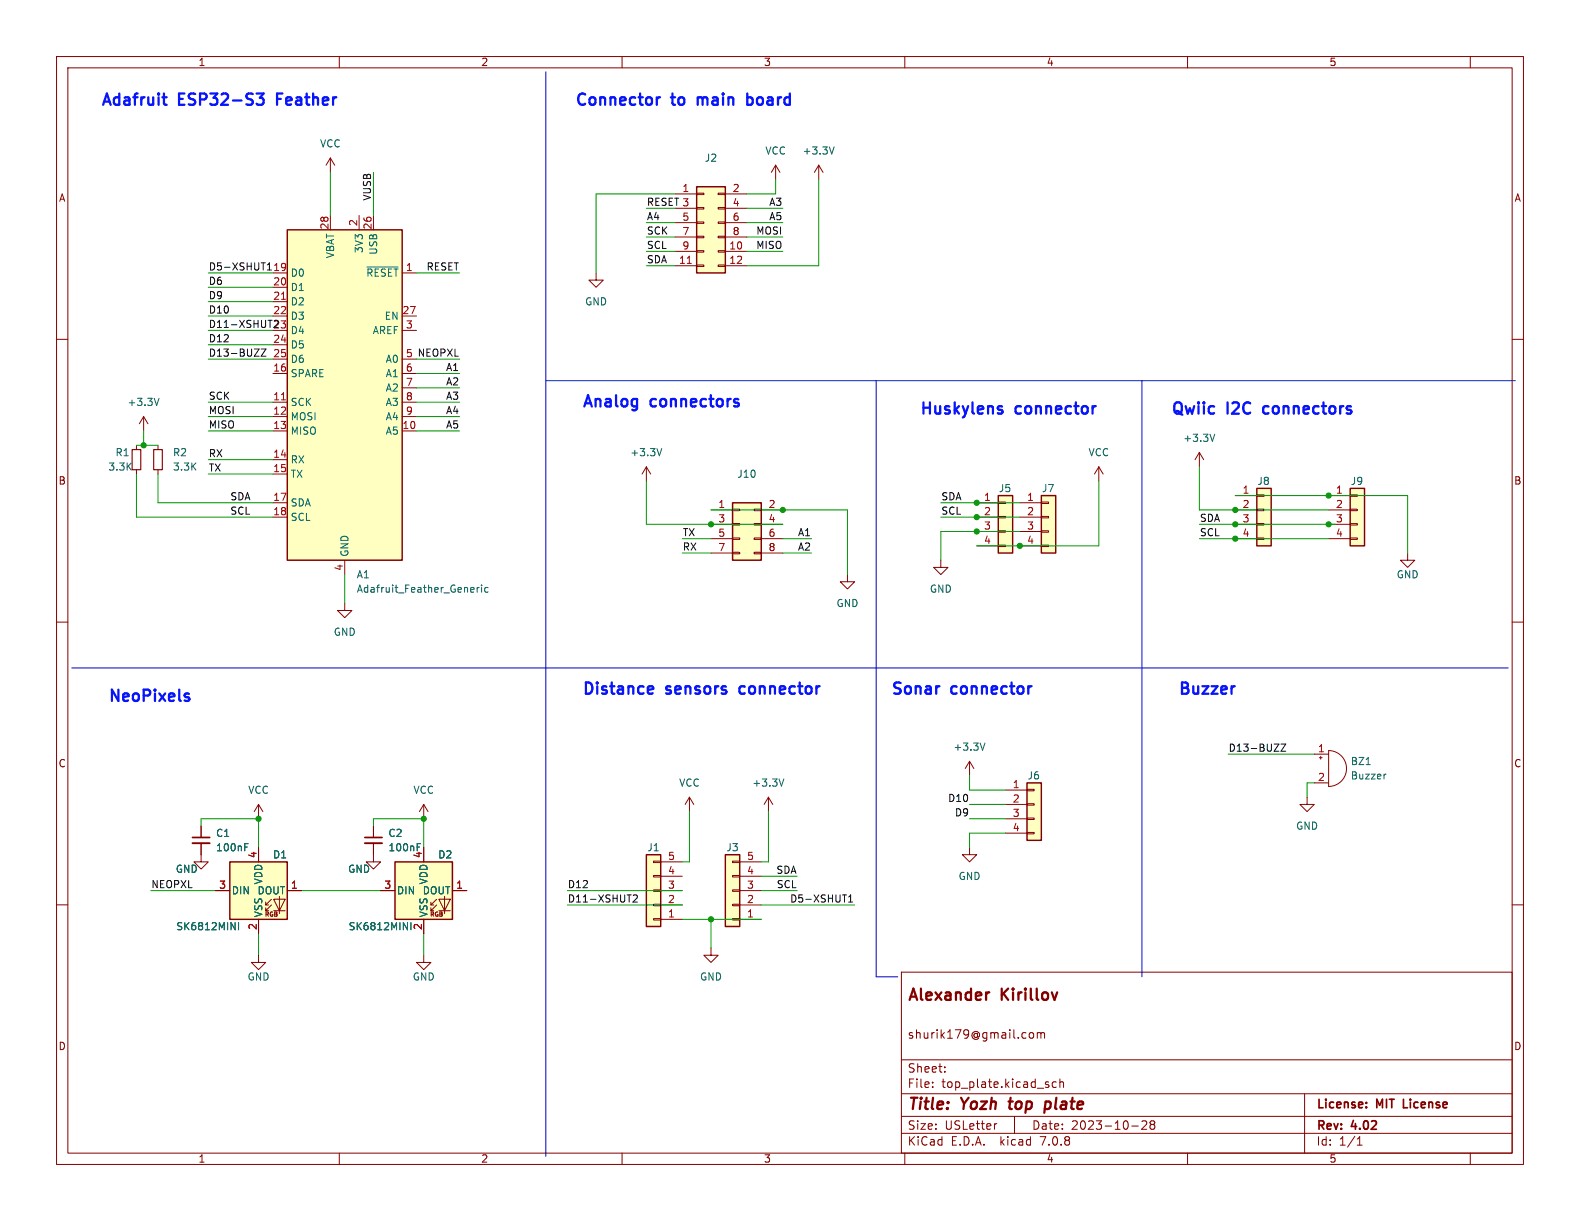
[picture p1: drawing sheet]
<svg xmlns="http://www.w3.org/2000/svg" width="279mm" height="216mm" viewBox="0 0 279 216" stroke-linecap="round" stroke-linejoin="round" font-family="sans-serif">
<g fill="none" stroke="#840000" stroke-width=".18">
<path d="M10 10h259.4v195.9h-259.4zM12 12h255.4v191.9h-255.4zM60 10v2M110 10v2M160 10v2M210 10v2M260 10v2M58.4 27.9v2.6M58.4 38.1v2.5M58.4 27.9l-.7 1.3M58.4 27.9l.8 1.3M63.5 38.1v2.5"/>
<path d="M66 38.1v2.5M119.4 34.3h3.8M119.4 36.8h3.8M119.4 39.4h3.8M123.2 39.2h1.3v.3h-1.3zM123.2 36.7h1.3v.3h-1.3zM123.2 34.2h1.3v.2h-1.3zM127 39.2h1.3v.3h-1.3zM127 36.7h1.3v.3h-1.3zM127 34.2h1.3v.2h-1.3zM128.3 34.3h3.8M128.3 36.8h3.8"/>
<path d="M128.3 39.4h3.8M137.2 29.2l-.8 1.3M137.2 29.2v2.6M137.2 29.2l.7 1.3M144.8 29.2l-.8 1.3M144.8 29.2v2.6M144.8 29.2l.7 1.3M10 60h2M48.3 48.3h2.5M48.3 50.8h2.5M48.3 53.3h2.5M48.3 55.9h2.5"/>
<path d="M48.3 58.4h2.5M71.1 48.3h2.6M71.1 55.9h2.6M71.1 58.4h2.6M105.4 48.3v1.2h1.3l-1.3 1.3-1.3-1.3h1.3M119.4 44.5h3.8M119.4 47h3.8M119.4 41.9h3.8M123.2 46.9h1.3v.2h-1.3zM123.2 44.3h1.3v.3h-1.3zM123.2 41.8h1.3v.2h-1.3zM127 46.9h1.3v.2h-1.3z"/>
<path d="M127 44.3h1.3v.3h-1.3zM127 41.8h1.3v.2h-1.3zM128.3 44.5h3.8M128.3 47h3.8M128.3 41.9h3.8M267.4 60h2M24.1 78.7v.8M25.4 73.7l-.8 1.2M25.4 73.7v2.5M25.4 73.7l.8 1.2M27.9 78.7v.8M48.3 76.2h2.5"/>
<path d="M48.3 71.1h2.5M48.3 73.7h2.5M48.3 66h2.5M48.3 61h2.5M48.3 63.5h2.5M71.1 76.2h2.6M71.1 71.1h2.6M71.1 73.7h2.6M71.1 66h2.6M71.1 63.5h2.6M71.1 68.6h2.6M24.1 83.1v.7"/>
<path d="M27.9 83.1v.7M48.3 88.9h2.5M48.3 91.4h2.5M48.3 81.3h2.5M48.3 83.8h2.5M61 99.1v2.5M114.3 82.6l-.8 1.2M114.3 82.6v2.5M114.3 82.6l.8 1.2M125.7 90.2h3.8M125.7 92.7h3.8M125.7 95.3h3.8"/>
<path d="M125.7 97.8h3.8M129.5 97.7h1.3v.2h-1.3zM129.5 95.1h1.3v.3h-1.3zM129.5 92.6h1.3v.2h-1.3zM129.5 90h1.3v.3h-1.3zM133.3 97.7h1.3v.2h-1.3zM133.3 95.1h1.3v.3h-1.3zM133.3 92.6h1.3v.2h-1.3zM133.3 90h1.3v.3h-1.3zM134.6 90.2h3.8M134.6 92.7h3.8M134.6 95.3h3.8"/>
<path d="M134.6 97.8h3.8M166.4 99.1v1.2h1.2l-1.2 1.3-1.3-1.3h1.3M172.7 88.9h3.8M172.7 91.4h3.8M172.7 94h3.8M172.7 96.5h3.8M176.5 96.4h1.3v.2h-1.3zM176.5 93.9h1.3v.2h-1.3zM176.5 91.3h1.3v.3h-1.3zM176.5 88.8h1.3v.2h-1.3zM180.3 88.9h3.8M180.3 91.4h3.8"/>
<path d="M180.3 94h3.8M180.3 96.5h3.8M184.1 96.4h1.3v.2h-1.3zM184.1 93.9h1.3v.2h-1.3zM184.1 91.3h1.3v.3h-1.3zM184.1 88.8h1.3v.2h-1.3zM194.3 82.6l-.8 1.2M194.3 82.6v2.5M194.3 82.6l.8 1.2M212.1 80l-.8 1.3M212.1 80v2.6M212.1 80l.8 1.3"/>
<path d="M218.4 87.6h3.8M218.4 90.2h3.8M218.4 92.7h3.8M218.4 95.3h3.8M222.2 95.1h1.3v.3h-1.3zM222.2 92.6h1.3v.2h-1.3zM222.2 90h1.3v.3h-1.3zM222.2 87.5h1.3v.3h-1.3zM234.9 87.6h3.9M234.9 90.2h3.9M234.9 92.7h3.9M234.9 95.3h3.9"/>
<path d="M238.8 95.1h1.2v.3h-1.2zM238.8 92.6h1.2v.2h-1.2zM238.8 90h1.2v.3h-1.2zM238.8 87.5h1.2v.3h-1.2zM248.9 97.8v1.3h1.3l-1.3 1.2-1.3-1.2h1.3M10 110h2M61 106.7v1.3h1.2l-1.2 1.2-1.3-1.2h1.3M149.9 101.6v1.3h1.2l-1.2 1.2-1.3-1.2h1.3M267.4 110h2M171.4 134.6l-.7 1.3M171.4 134.6v2.6M171.4 134.6l.8 1.3"/>
<path d="M177.8 139.7h3.8M181.6 139.6h1.3v.2h-1.3zM232.4 133.4h2.5M232.4 138.4h2.5M233.3 134h.5M233.6 133.7v.5M234.9 132.7a3.2 3.2 0 0 1 3.2 3.2 3.2 3.2 0 0 1-3.2 3.2zM10 160h2M35.6 149.1v3.3h1.2l-1.2 1.3-1.3-1.3h1.3M35.6 146.1v2M38.1 157.5h2.5M45.7 142.2l-.7 1.3"/>
<path d="M45.7 142.2v2.6M45.7 149.9v2.5M45.7 142.2l.8 1.3M48 159l-1 1v-.5M48.4 159h2l-1 2zM49.4 158.5v3M50.8 157.5h2.5M66 149.1v3.3h1.3l-1.3 1.3-1.2-1.3h1.2M66 146.1v2M67.3 157.5h2.5M74.9 142.2v2.6M74.9 149.9v2.5"/>
<path d="M74.9 142.2l-.7 1.3M74.9 142.2l.8 1.3M77.2 159l-1 1v-.5M77.6 159h2l-1 2zM78.6 158.5v3M80 157.5h2.5M115.6 152.3h1.2v.2h-1.2zM115.6 154.8h1.2v.3h-1.2zM115.6 157.4h1.2v.2h-1.2zM115.6 159.9h1.2v.2h-1.2zM116.8 157.5h3.8M116.8 154.9h3.8"/>
<path d="M116.8 152.4h3.8M121.9 141l-.7 1.2M121.9 141v2.5M121.9 141l.8 1.2M129.5 152.3h1.3v.2h-1.3zM129.5 154.8h1.3v.3h-1.3zM129.5 157.4h1.3v.2h-1.3zM129.5 159.9h1.3v.2h-1.3zM130.8 157.5h3.8M130.8 154.9h3.8M130.8 152.4h3.8M135.9 141l-.8 1.2"/>
<path d="M135.9 141v2.5M135.9 141l.8 1.2M171.4 149.9v1.2h1.3l-1.3 1.3-1.2-1.3h1.2M177.8 142.2h3.8M177.8 144.8h3.8M177.8 147.3h3.8M181.6 147.2h1.3v.2h-1.3zM181.6 144.7h1.3v.2h-1.3zM181.6 142.1h1.3v.3h-1.3zM231.1 141v1.2h1.3l-1.3 1.3-1.2-1.3h1.2M267.4 160h2M45.7 168.9v1.3h1.3l-1.3 1.3-1.3-1.3h1.3"/>
<path d="M45.7 162.6v2.5M47 160h.5M47 161h.5M48 160l-1 1v-.5M48.4 161h2M74.9 168.9v1.3h1.3l-1.3 1.3-1.2-1.3h1.2M74.9 162.6v2.5M76.2 160h.5M76.2 161h.5M77.2 160l-1 1v-.5M77.6 161h2M115.6 162.4h1.2v.3h-1.2z"/>
<path d="M116.8 162.6h3.8M116.8 160h3.8M125.7 167.6v1.3h1.3l-1.3 1.3-1.2-1.3h1.2M129.5 162.4h1.3v.3h-1.3zM130.8 162.6h3.8M130.8 160h3.8M159.4 171.9h108v32h-108zM159.4 197.4h108M159.4 193.4h108M159.4 187.4h108M164.9 192.1v.2M164.9 191.4v.1"/>
<path d="M167.1 189.4v.2M167.1 188.7v.1M176.3 198.7l-.3 .1M179.4 197.4v3M182.1 182.7l.4-.1 .3 .3v.4l-.3 .3-.4-.1-.1-.2v-.4zM183.4 182.7l.5-.1 .2 .2M183.4 182.6v1M184.1 182.8l.2-.2 .3 .1 .1 .9M184.1 182.8v.8M186.8 191.4l-.4-.1-.3 .3v.4l.1 .2h.6M187.4 191.4l.2-.1 .4 .1 .1 .9M187.4 190.8v1.5"/>
<path d="M200.1 199.1h1.2M201.9 198.3l.6-.1 .2 .1 .1 .3-.9 1.1h.9M203.6 198.8l-.2-.3 .2-.3 .5 .1 .1 .2-.3 .3M203.6 198.8l-.2 .3v.3l.2 .3 .5-.1 .1-.2-.1-.4-.2-.2M203.6 198.8h.3M230.7 193.4v10.5M60 203.9v2M110 203.9v2M159.4 200.4h108M160 203.9v2M210 203.9v2M240 202.5h.9"/>
<path d="M240 201.4l.4-.4v1.5M260 203.9v2"/>
</g>
<path d="M174.8 175.5h.1M178.3 194.8h.8M178.7 194.1l-.2 1.7 .2 .3M184.8 196l.1 .1 .6-.1M184.9 194.9l.2-.1 .6 .1M184.9 194.8l-.2 2" fill="none" stroke="#840000" stroke-width=".4"/>
<path d="M34 148.1h3.1M64.5 148.1h3.1M248.2 194.4v1.5h.7" fill="none" stroke="#840000" stroke-width=".3"/>
<g fill="none" stroke="#006464" stroke-width=".18">
<path d="M147.5 26l-.4 1.2M64.9 47.2h5.5M28.1 70.4l-.4 1.3M117 79.3l-.4 1.3M214.8 76.8l-.4 1.2M84.4 103.9v.8M84.7 103.9l-.3 .2M85.2 103.4v.2M85.2 103.9v.8M86.3 103.9h-.3l-.3 .2 .1 .6h.5M138.6 137.7l-.4 1.3M174.2 131.4l-.5 1.3"/>
<path d="M241.6 135.2h.7M245.1 136.9l-.2 .1M43.3 149.8h.4M43.3 149.2h.6M73.8 149.8h.4M73.8 149.2h.6M40.9 163.1l.7 1.3v-1.3M42.2 163.1v1.3M71.3 163.1l.8 1.3v-1.3M72.7 163.1v1.3"/>
</g>
<g fill="#ffffc2" stroke="#ffffc2" stroke-width=".18">
<path d="M114.3 151.1h2.5v12.7h-2.5z"/>
<path d="M222.2 86.4h2.6v10.1h-2.6z"/>
<path d="M238.8 86.4h2.5v10.1h-2.5z"/>
<path d="M176.5 87.6h2.6v10.2h-2.6z"/>
<path d="M50.8 40.6h20.3v58.5h-20.3z"/>
<path d="M128.3 151.1h2.5v12.7h-2.5z"/>
<path d="M123.2 33h5.1v15.3h-5.1z"/>
<path d="M129.5 88.9h5.1v10.2h-5.1z"/>
<path d="M69.8 152.4h10.2v10.2h-10.2z"/>
<path d="M40.6 152.4h10.2v10.2h-10.2z"/>
<path d="M184.1 87.6h2.6v10.2h-2.6z"/>
<path d="M181.6 138.4h2.5v10.2h-2.5z"/>
</g>
<path d="M123.2 33h5.1v15.3h-5.1zM50.8 40.6h20.3v58.5h-20.3zM129.5 88.9h5.1v10.2h-5.1zM176.5 87.6h2.6v10.2h-2.6zM184.1 87.6h2.6v10.2h-2.6zM222.2 86.4h2.6v10.1h-2.6zM238.8 86.4h2.5v10.1h-2.5zM181.6 138.4h2.5v10.2h-2.5zM40.6 152.4h10.2v10.2h-10.2zM69.8 152.4h10.2v10.2h-10.2zM114.3 151.1h2.5v12.7h-2.5zM128.3 151.1h2.5v12.7h-2.5z" fill="none" stroke="#840000" stroke-width=".25"/>
<path d="M49.8 52.9h.7M121.5 46.6h.8M49.8 70.7h.7" fill="none" stroke="#a90000" stroke-width=".18"/>
<path d="M34 149.1h3.1M64.5 149.1h3.1" fill="none" stroke="#840000" stroke-width=".33"/>
<path d="M23.4 79.5h1.5v3.6h-1.5zM27.2 79.5h1.5v3.6h-1.5z" fill="none" stroke="#840000" stroke-width=".2"/>
<path d="M47.3 47.7h.7M47.3 46.8l.3-.3v1.2M46.2 61.7h.8l-.8 1.3h.8M226.5 131.6h.9l-.9 1.2h.9M112 158.4l.5-.2 .2 .4-.8 .9h.8M150.1 159.5h.7M150.1 158.6l.3-.4v1.3" fill="none" stroke="#0f0f0f" stroke-width=".18"/>
<g fill="none" stroke="#0715ff" stroke-width=".4">
<path d="M28.7 17.2h.8M29.3 18.5h.2M45.4 16.5h1.2l-.7 .8a.54 .54 0 0 1 .7 .4v.5l-.2 .2-.2 .1-.7-.1M49 17.5h.7M49.9 16.5h-.9v2M116.7 17.2l-.4 .1M123.4 17.2v1.3M123.5 17.3l-.1 .1M132.1 17.3l.6-.1 .3 .2M132.1 16.5v2M133 18.3l-.3 .2-.6-.1M223.5 72l-.1 .2 .1 .8"/>
<path d="M33.2 123.3l.3 .3-.1 .2-.2 .1M33.2 122.6l.2 .1M115.2 121.3l.2 .1 .1 .4-.9 .2M115.4 122.6l-.2 .1M130.8 121.5v.2v.8M218.2 121.3h.2"/>
</g>
<path d="M96.5 12.7v191.8M96.5 67.3h171.5M154.9 67.3v105.4h3.8M201.9 67.3v105.4M12.7 118.1h254" fill="none" stroke="#0000c2" stroke-width=".18"/>
<g fill="none" stroke="#009600" stroke-width=".18">
<path d="M58.4 30.5v7.6M66 30.5v7.6M114.3 39.4h5.1M114.3 36.8h5.1M119.4 34.3h-14v14M132.1 39.4h6.3M132.1 36.8h6.3M137.2 31.8v2.5h-5.1M144.8 31.8v15.2h-12.7M36.8 48.3h11.5M36.8 53.3h11.5M36.8 50.8h11.5"/>
<path d="M36.8 55.9h11.5M36.8 58.4h11.5M73.7 48.3h7.6M114.3 44.5h5.1M114.3 47h5.1M114.3 41.9h5.1M132.1 44.5h6.3M132.1 41.9h6.3M24.1 78.7h3.8M25.4 76.2v2.5M36.8 63.5h11.5M36.8 73.7h11.5"/>
<path d="M36.8 71.1h11.5M36.8 76.2h11.5M36.8 61h11.5M73.7 63.5h7.6M73.7 68.6h7.6M73.7 73.7h7.6M73.7 66h7.6M73.7 71.1h7.6M73.7 76.2h7.6M24.1 83.8v7.6h24.2M27.9 83.8v5.1h20.4M36.8 81.3h11.5"/>
<path d="M36.8 83.8h11.5M114.3 85.1v7.6h24.1M120.6 95.3h5.1M120.6 97.8h5.1M125.7 90.2h24.2v11.4M138.4 95.3h5.1M138.4 97.8h5.1M166.4 91.4h13.9M166.4 88.9h13.9M180.3 94h-13.9v5.1M194.3 85.1v11.4h-21.6M212.1 82.6v7.6h22.8"/>
<path d="M212.1 95.3h22.8M212.1 92.7h24.1M218.4 87.6h30.5v10.2M61 101.6v5.1M171.4 137.2v2.5h6.4M217.2 133.4h15.2M232.4 138.4h-1.3v2.6M26.7 157.5h11.4M35.6 146.1v-1.3h10.1v5.1M53.3 157.5h14M66 146.1v-1.3h8.9v5.1M100.3 157.5h20.3"/>
<path d="M121.9 143.5v8.9h-1.3M134.6 157.5h6.4M134.6 154.9h6.4M135.9 143.5v8.9h-1.3M171.4 144.8h6.4M171.4 142.2h6.4M177.8 147.3h-6.4v2.6M45.7 165.1v3.8M74.9 165.1v3.8M100.3 160h20.3M120.6 162.6h14M125.7 162.6v5"/>
<path d="M134.6 160h16.5"/>
</g>
<g fill="#009600" stroke="#009600" stroke-width=".18">
<circle cx="125.7" cy="162.6" r=".46"/>
<circle cx="74.9" cy="144.8" r=".46"/>
<circle cx="25.4" cy="78.7" r=".46"/>
<circle cx="45.7" cy="144.8" r=".46"/>
<circle cx="172.7" cy="94" r=".46"/>
<circle cx="180.3" cy="96.5" r=".46"/>
<circle cx="172.7" cy="91.4" r=".46"/>
<circle cx="234.9" cy="92.7" r=".46"/>
<circle cx="234.9" cy="87.6" r=".46"/>
<circle cx="125.7" cy="92.7" r=".46"/>
<circle cx="138.4" cy="90.2" r=".46"/>
<circle cx="218.4" cy="92.7" r=".46"/>
<circle cx="218.4" cy="95.3" r=".46"/>
<circle cx="172.7" cy="88.9" r=".46"/>
<circle cx="218.4" cy="90.2" r=".46"/>
</g>
<g font-size="2.8" fill="#0715ff">
<text x="17.8" y="18.8">Adafruit</text>
<text x="31.7" y="18.8">ESP32-S3</text>
<text x="49.9" y="18.8">Feather</text>
<text x="101.6" y="18.8">Connector</text>
<text x="119" y="18.8">to</text>
<text x="124.2" y="18.8">main</text>
<text x="133.8" y="18.8">board</text>
<text x="102.9" y="72.1">Analog</text>
<text x="115.2" y="72.1">connectors</text>
<text x="162.6" y="73.4">Huskylens</text>
<text x="179.7" y="73.4">connector</text>
<text x="207" y="73.4">Qwiic</text>
<text x="217.1" y="73.4">I2C</text>
<text x="224.3" y="73.4">connectors</text>
<text x="19" y="124.2">NeoPixels</text>
<text x="102.9" y="122.9">Distance</text>
<text x="118" y="122.9">sensors</text>
<text x="131.7" y="122.9">connector</text>
<text x="157.5" y="122.9">Sonar</text>
<text x="168.4" y="122.9">connector</text>
<text x="208.3" y="122.9">Buzzer</text>
</g>
<g font-size="2.8" fill="#840000">
<text x="160.4" y="177.5">Alexander</text>
<text x="177.2" y="177.5">Kirillov</text>
<text x="160.4" y="196.8">Title:</text>
<text x="170.1" y="196.8">Yozh</text>
<text x="179.3" y="196.8">top</text>
<text x="186.4" y="196.8">plate</text>
</g>
<g font-size="2.1" fill="#840000">
<text x="160.4" y="183.9">shurik179@gmail.com</text>
<text x="160.4" y="189.9">Sheet:</text>
<text x="160.4" y="192.6">File:</text>
<text x="166.5" y="192.6">top_plate.kicad_sch</text>
<text x="232.7" y="196.4">License:</text>
<text x="243.5" y="196.4">MIT</text>
<text x="248.8" y="196.4">License</text>
<text x="160.4" y="202.8">KiCad</text>
<text x="160.4" y="200">Size:</text>
<text x="167.1" y="200">USLetter</text>
<text x="168.1" y="202.8">E.D.A.</text>
<text x="177" y="202.8">kicad</text>
<text x="182.4" y="200">Date:</text>
<text x="184.2" y="202.8">7.0.8</text>
<text x="189.4" y="200">2023-10-28</text>
<text x="232.7" y="200.2">Rev:</text>
<text x="232.7" y="202.8">Id:</text>
<text x="236.8" y="202.8">1/1</text>
<text x="239.1" y="200.2">4.02</text>
</g>
<g font-size="1.8" fill="#840000">
<text x="35" y="11.9">1</text>
<text x="85" y="11.9">2</text>
<text x="135" y="11.9">3</text>
<text x="185" y="11.9">4</text>
<text x="235" y="11.9">5</text>
<text x="10.3" y="35.9">A</text>
<text x="267.7" y="35.9">A</text>
<text x="10.3" y="85.9">B</text>
<text x="267.7" y="85.9">B</text>
<text x="10.3" y="135.9">C</text>
<text x="267.7" y="135.9">C</text>
<text x="10.3" y="185.9">D</text>
<text x="267.7" y="185.9">D</text>
<text x="35" y="205.8">1</text>
<text x="85" y="205.8">2</text>
<text x="135" y="205.8">3</text>
<text x="185" y="205.8">4</text>
<text x="235" y="205.8">5</text>
</g>
<g font-size="1.8" fill="#006464">
<text x="56.5" y="26.3">VCC</text>
<text x="124.5" y="28.8">J2</text>
<text x="135.2" y="27.5">VCC</text>
<text x="141.8" y="27.5">+3.3V</text>
<text x="59.3" y="45.8" transform="rotate(-90 59.3 45.8)">VBAT</text>
<text x="64.4" y="44.9" transform="rotate(-90 64.4 44.9)">3V3</text>
<text x="66.9" y="45.2" transform="rotate(-90 66.9 45.2)">USB</text>
<text x="51.3" y="49.1">D0</text>
<text x="51.3" y="51.7">D1</text>
<text x="64.7" y="49.1">~{RESET}</text>
<text x="51.3" y="54.2">D2</text>
<text x="51.3" y="56.7">D3</text>
<text x="51.3" y="59.3">D4</text>
<text x="65.8" y="59.3">AREF</text>
<text x="67.9" y="56.7">EN</text>
<text x="103.4" y="54.2">GND</text>
<text x="51.3" y="61.8">D5</text>
<text x="51.3" y="64.4">D6</text>
<text x="68.1" y="64.4">A0</text>
<text x="22.5" y="72">+3.3V</text>
<text x="51.3" y="72">SCK</text>
<text x="51.3" y="66.9">SPARE</text>
<text x="68.1" y="66.9">A1</text>
<text x="68.1" y="69.4">A2</text>
<text x="68.1" y="72">A3</text>
<text x="51.3" y="74.5">MOSI</text>
<text x="51.3" y="77.1">MISO</text>
<text x="68.1" y="77.1">A5</text>
<text x="68.1" y="74.5">A4</text>
<text x="19.1" y="83.4">3.3K</text>
<text x="20.3" y="80.9">R1</text>
<text x="30.5" y="80.9">R2</text>
<text x="30.5" y="83.4">3.3K</text>
<text x="51.3" y="82.1">RX</text>
<text x="111.4" y="80.9">+3.3V</text>
<text x="192.4" y="80.9">VCC</text>
<text x="209.1" y="78.3">+3.3V</text>
<text x="51.3" y="84.7">TX</text>
<text x="51.3" y="89.8">SDA</text>
<text x="130.3" y="84.7">J10</text>
<text x="176.5" y="87.2">J5</text>
<text x="184.2" y="87.2">J7</text>
<text x="222.3" y="86">J8</text>
<text x="238.8" y="86">J9</text>
<text x="51.3" y="92.3">SCL</text>
<text x="61.8" y="98.6" transform="rotate(-90 61.8 98.6)">GND</text>
<text x="63" y="102.5">A1</text>
<text x="63" y="105">Adafruit_Feather_Generic</text>
<text x="147.8" y="107.5">GND</text>
<text x="164.3" y="105">GND</text>
<text x="246.9" y="102.5">GND</text>
<text x="58.9" y="112.6">GND</text>
<text x="168.5" y="132.9">+3.3V</text>
<text x="238.8" y="135.5">BZ1</text>
<text x="43.8" y="140.6">VCC</text>
<text x="73" y="140.6">VCC</text>
<text x="120" y="139.3">VCC</text>
<text x="132.9" y="139.3">+3.3V</text>
<text x="181.6" y="138">J6</text>
<text x="238.8" y="138">Buzzer</text>
<text x="38.1" y="148.2">C1</text>
<text x="68.6" y="148.2">C2</text>
<text x="229.1" y="146.9">GND</text>
<text x="31" y="154.5">GND</text>
<text x="38.1" y="150.7">100nF</text>
<text x="48.2" y="152">D1</text>
<text x="61.5" y="154.5">GND</text>
<text x="68.6" y="150.7">100nF</text>
<text x="77.4" y="152">D2</text>
<text x="114.4" y="150.7">J1</text>
<text x="128.3" y="150.7">J3</text>
<text x="169.4" y="155.8">GND</text>
<text x="40.9" y="158.3">DIN</text>
<text x="45.4" y="158.3">DOUT</text>
<text x="46.6" y="156.5" transform="rotate(-90 46.6 156.5)">VDD</text>
<text x="70.1" y="158.3">DIN</text>
<text x="74.7" y="158.3">DOUT</text>
<text x="75.8" y="156.5" transform="rotate(-90 75.8 156.5)">VDD</text>
<text x="31.1" y="164.7">SK6812MINI</text>
<text x="46.6" y="162.3" transform="rotate(-90 46.6 162.3)">VSS</text>
<text x="61.6" y="164.7">SK6812MINI</text>
<text x="75.8" y="162.3" transform="rotate(-90 75.8 162.3)">VSS</text>
<text x="43.7" y="173.6">GND</text>
<text x="72.9" y="173.6">GND</text>
<text x="123.7" y="173.6">GND</text>
</g>
<g font-size="1.8" fill="#0f0f0f">
<text x="65.7" y="35.6" transform="rotate(-90 65.7 35.6)">VUSB</text>
<text x="114.3" y="41.6">SCK</text>
<text x="114.3" y="36.5">RESET 3</text>
<text x="114.3" y="39">A4</text>
<text x="133.6" y="41.6">MOSI</text>
<text x="135.9" y="36.5">A3</text>
<text x="135.9" y="39">A5</text>
<text x="36.8" y="47.9">D5-XSHUT1</text>
<text x="75.3" y="47.9">RESET</text>
<text x="114.3" y="44.1">SCL</text>
<text x="114.3" y="46.6">SDA</text>
<text x="133.6" y="44.1">MISO</text>
<text x="36.8" y="53">D9</text>
<text x="36.8" y="50.5">D6</text>
<text x="36.8" y="58.1">D11-XSHUT2</text>
<text x="36.8" y="55.5">D10</text>
<text x="48.2" y="58.2">23</text>
<text x="36.8" y="63.2">D13-BUZZ</text>
<text x="36.8" y="60.6">D12</text>
<text x="71.7" y="63.2">5 NEOPXL</text>
<text x="78.8" y="65.7">A1</text>
<text x="36.8" y="70.8">SCK</text>
<text x="78.8" y="68.2">A2</text>
<text x="78.8" y="70.8">A3</text>
<text x="36.8" y="75.9">MISO</text>
<text x="36.8" y="73.3">MOSI</text>
<text x="78.8" y="75.9">A5</text>
<text x="78.8" y="73.3">A4</text>
<text x="36.8" y="83.5">TX</text>
<text x="36.8" y="80.9">RX</text>
<text x="40.6" y="88.6">SDA</text>
<text x="166.4" y="88.6">SDA</text>
<text x="40.6" y="91.1">SCL</text>
<text x="120.6" y="94.9">TX</text>
<text x="141" y="94.9">A1</text>
<text x="166.4" y="91.1">SCL</text>
<text x="212.1" y="92.4">SDA</text>
<text x="212.1" y="94.9">SCL</text>
<text x="120.6" y="97.4">RX</text>
<text x="141" y="97.4">A2</text>
<text x="217.2" y="133">D13-BUZZ</text>
<text x="167.6" y="141.9">D10</text>
<text x="168.8" y="144.4">D9</text>
<text x="137.2" y="154.6">SDA</text>
<text x="26.7" y="157.1">NEOPXL</text>
<text x="100.3" y="157.1">D12</text>
<text x="100.3" y="159.7">D11-XSHUT2</text>
<text x="137.3" y="157.1">SCL</text>
<text x="139.6" y="159.7">D5-XSHUT1</text>
</g>
<g font-size="1.8" fill="#a90000">
<text x="120.6" y="34">1</text>
<text x="129.5" y="34">2</text>
<text x="58.2" y="40.7" transform="rotate(-90 58.2 40.7)">28</text>
<text x="63.2" y="40.1" transform="rotate(-90 63.2 40.1)">2</text>
<text x="65.8" y="40.7" transform="rotate(-90 65.8 40.7)">26</text>
<text x="120.6" y="39.1">5</text>
<text x="120.6" y="41.7">7</text>
<text x="129.5" y="36.6">4</text>
<text x="129.5" y="39.1">6</text>
<text x="129.5" y="41.7">8</text>
<text x="120" y="46.7">11</text>
<text x="120.6" y="44.2">9</text>
<text x="128.9" y="44.2">10</text>
<text x="128.9" y="46.7">12</text>
<text x="48.2" y="48">19</text>
<text x="48.2" y="50.5">20</text>
<text x="48.2" y="53.1">21</text>
<text x="71.7" y="48">1</text>
<text x="48.2" y="55.6">22</text>
<text x="71.1" y="55.6">27</text>
<text x="71.7" y="58.2">3</text>
<text x="48.2" y="65.8">16</text>
<text x="48.2" y="60.7">24</text>
<text x="48.2" y="63.2">25</text>
<text x="71.7" y="65.8">6</text>
<text x="48.2" y="70.9">11</text>
<text x="71.7" y="68.3">7</text>
<text x="71.7" y="70.9">8</text>
<text x="48.2" y="73.4">12</text>
<text x="48.2" y="75.9">13</text>
<text x="71.1" y="75.9">10</text>
<text x="71.7" y="73.4">9</text>
<text x="48.2" y="81">14</text>
<text x="48.2" y="83.6">15</text>
<text x="48.2" y="88.6">17</text>
<text x="126.9" y="89.9">1</text>
<text x="135.8" y="89.9">2</text>
<text x="173.9" y="88.6">1</text>
<text x="181.5" y="88.6">1</text>
<text x="219.6" y="87.4">1</text>
<text x="219.6" y="89.9">2</text>
<text x="236.1" y="87.4">1</text>
<text x="236.1" y="89.9">2</text>
<text x="48.2" y="91.2">18</text>
<text x="126.9" y="92.5">3</text>
<text x="126.9" y="95">5</text>
<text x="135.8" y="92.5">4</text>
<text x="135.8" y="95">6</text>
<text x="173.9" y="91.2">2</text>
<text x="173.9" y="93.7">3</text>
<text x="181.5" y="91.2">2</text>
<text x="181.5" y="93.7">3</text>
<text x="219.6" y="92.5">3</text>
<text x="219.6" y="95">4</text>
<text x="236.1" y="92.5">3</text>
<text x="236.1" y="95">4</text>
<text x="60.7" y="101" transform="rotate(-90 60.7 101)">4</text>
<text x="126.9" y="97.5">7</text>
<text x="135.8" y="97.5">8</text>
<text x="173.9" y="96.3">4</text>
<text x="181.5" y="96.3">4</text>
<text x="233" y="133.1">1</text>
<text x="179" y="139.4">1</text>
<text x="179" y="142">2</text>
<text x="233" y="138.2">2</text>
<text x="179" y="144.5">3</text>
<text x="179" y="147.1">4</text>
<text x="45.5" y="151.8" transform="rotate(-90 45.5 151.8)">4</text>
<text x="74.7" y="151.8" transform="rotate(-90 74.7 151.8)">4</text>
<text x="118" y="154.7">4</text>
<text x="118" y="152.1">5</text>
<text x="132" y="154.7">4</text>
<text x="132" y="152.1">5</text>
<text x="38.7" y="157.2">3</text>
<text x="51.4" y="157.2">1</text>
<text x="67.9" y="157.2">3</text>
<text x="80.6" y="157.2">1</text>
<text x="118" y="159.8">2</text>
<text x="118" y="157.2">3</text>
<text x="132" y="159.8">2</text>
<text x="132" y="157.2">3</text>
<text x="45.5" y="164.5" transform="rotate(-90 45.5 164.5)">2</text>
<text x="74.7" y="164.5" transform="rotate(-90 74.7 164.5)">2</text>
<text x="118" y="162.3">1</text>
<text x="132" y="162.3">1</text>
</g>
<g font-size="1.1" fill="#840000">
<text x="46.7" y="162.3">RGB</text>
<text x="75.9" y="162.3">RGB</text>
</g>
</svg>
